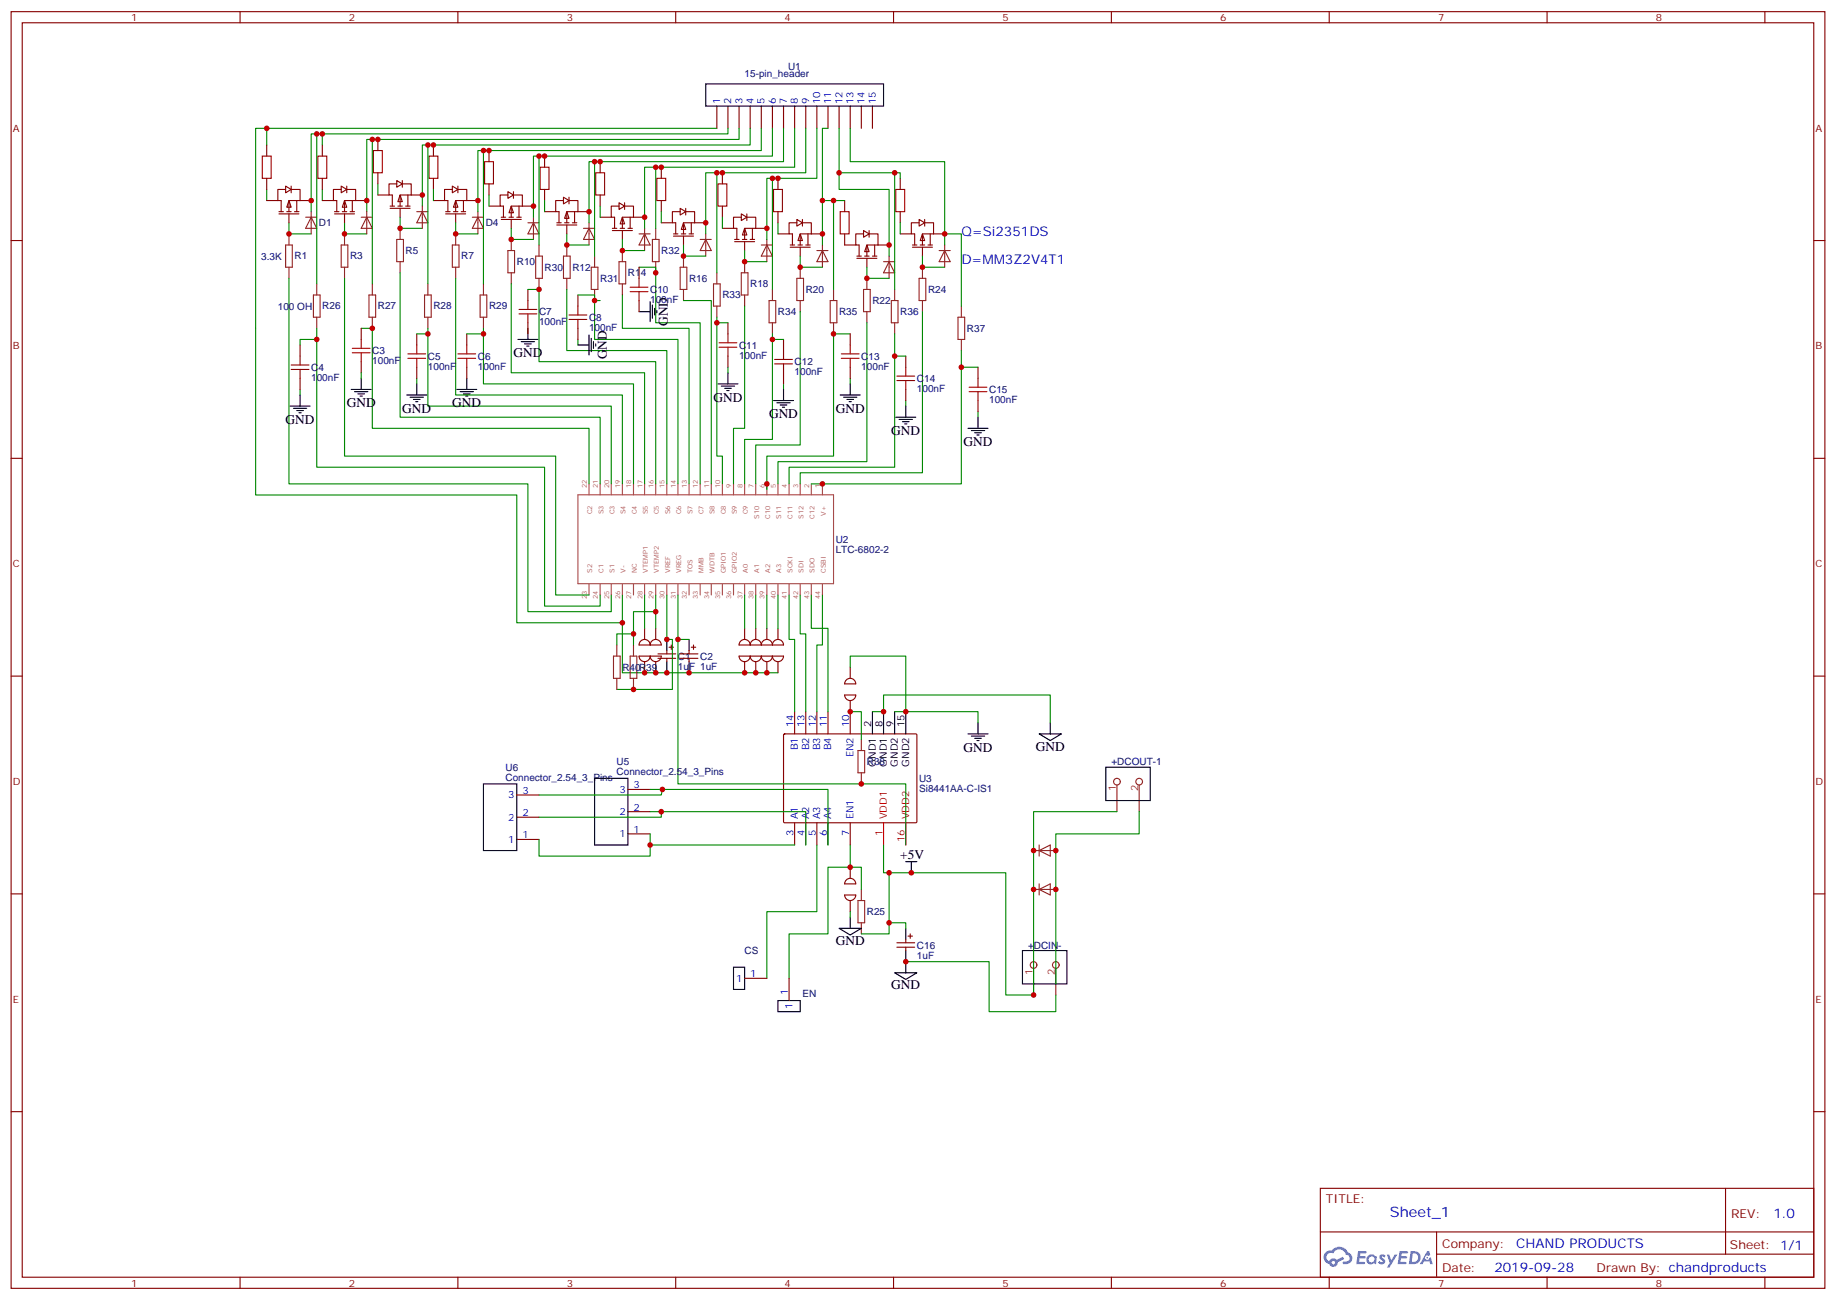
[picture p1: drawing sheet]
<svg xmlns="http://www.w3.org/2000/svg" width="583mm" height="413mm" viewBox="0 0 583 413" stroke-linecap="round" stroke-linejoin="round" font-family="sans-serif">
<g fill="none" stroke="#870000" stroke-width=".35">
<path d="M3.5 3.7h575.8v405.3h-575.8zM7.1 7.2h568.6v398.3h-568.6zM76.2 3.7v3.5M145.3 3.7v3.5M214.5 3.7v3.5M283.6 3.7v3.5M352.8 3.7v3.5M421.9 3.7v3.5M491.1 3.7v3.5M560.2 3.7v3.5M3.5 76.4h3.6M575.7 76.4h3.6"/>
<path d="M3.5 145.5h3.6M575.7 145.5h3.6M3.5 214.7h3.6M575.7 214.7h3.6M3.5 283.8h3.6M575.7 283.8h3.6M3.5 353h3.6M575.7 353h3.6M419.1 377.3h156.6v28.2h-156.6zM547.7 377.3v20.9M419.1 391.1h156.5M456 398.2h119.6"/>
<path d="M456 391.1v14.2M76.2 405.5v3.5M145.3 405.5v3.5M214.5 405.5v3.5M283.6 405.5v3.5M352.8 405.5v3.5M421.9 405.5v3.5M491.1 405.5v3.5M560.2 405.5v3.5"/>
</g>
<g fill="#5487ff">
<path d="M438.1 398.5a1.22 1.22 0 0 1 1.7 .2l-.4 .6a.47 .47 0 0 0-.3-.4 .47 .47 0 0 0-.5 .2l.1 .2a1.14 1.14 0 0 1 .8 1.8 1.14 1.14 0 0 1-1.9 0l-.2-.2 .5-.6 .7 .5a.29 .29 0 0 0 .3-.3 .29 .29 0 0 0-.2-.3 1.04 1.04 0 0 1-.6-1.7z"/>
<path d="M431.1 397.2h2.3l.4 .2-.2 .5-1.8 .1-.1 .8h1.5l.3 .4-.3 .4h-1.6l-.2 1.1h1.7l.2 .3-.2 .3-2.6 .1z"/>
<path d="M444.2 397.2l2.7 .2-.1 .5-1.8 .1-.2 .8h1.6l.3 .4-.4 .4h-1.6l-.1 1.1h1.7l.2 .3-.2 .3-2.7 .1z"/>
<path d="M453 397.2h.7l.3 1.3-.6 .3a.69 .69 0 0 0-1 .3 .69 .69 0 0 0 .4 .9 .69 .69 0 0 0 .9-.6l.5-.2 .6 2.2h-.8l-.3-.9h-1.7l-.5 .9h-.8z"/>
<path d="M440.2 398.3h.8l.6 1.8 1.1-1.8h.9l-2.6 4.2h-.8l.9-1.5z"/>
<path d="M447.8 397.2l-.6 4.2h1.3a2.11 2.11 0 0 0 2.5-2.1 2.11 2.11 0 0 0-2.5-2.1zM448.5 398a1.43 1.43 0 0 1 1.6 1.6 1.43 1.43 0 0 1-2 1.1z"/>
<path d="M434.1 398.8a1.54 1.54 0 0 0-.1 2.2 1.54 1.54 0 0 0 2.1 .1l.7 .3 .3-2.3-.6-.3a1.49 1.49 0 0 0-2.4 0zM434.3 399.8a.95 .95 0 0 1 1.9 0 .95 .95 0 0 1-1.9 0z"/>
<path d="M420.8 397.6a2.18 2.18 0 0 0 1.1 3.7 1.44 1.44 0 0 0 1.6 .9 1.44 1.44 0 0 0 1.2-1.4l2-1.1-.5-.7-1.9 1a1.47 1.47 0 0 0-2.4 .4 1.39 1.39 0 0 1-.7-1.9 1.39 1.39 0 0 1 2-.5 2.12 2.12 0 0 1 2.2-1.3 2.12 2.12 0 0 1 1.9 1.7 1.14 1.14 0 0 1 1 1.4 1.14 1.14 0 0 1-1.6 .7 .43 .43 0 0 0-.5 .4 .43 .43 0 0 0 .4 .5 1.98 1.98 0 0 0 2.5-1.2 1.98 1.98 0 0 0-1.2-2.6 3.1 3.1 0 0 0-5.3-.6l-.9 .1zM422.7 400.9a.55 .55 0 0 1 1.1 0 .55 .55 0 0 1-1.1 0z"/>
<circle cx="453" cy="399.3" r=".26"/>
</g>
<g fill="none" stroke="#a64a4a" stroke-width=".35">
<path d="M183.4 157.1h81.2v28.2h-81.2zM187 153.6v3.5M190.5 153.6v3.5M194 153.6v3.5M197.6 153.6v3.5M201.1 153.6v3.5M204.6 153.6v3.5M208.1 153.6v3.5M211.7 153.6v3.5M215.2 153.6v3.5M218.7 153.6v3.5M222.2 153.6v3.5"/>
<path d="M225.8 153.6v3.5M229.3 153.6v3.5M232.8 153.6v3.5M236.4 153.6v3.5M239.9 153.6v3.5M243.4 153.6v3.5M246.9 153.6v3.5M250.5 153.6v3.5M254 153.6v3.5M257.5 153.6v3.5M261.1 153.6v3.5M187 185.4v3.5"/>
<path d="M190.5 185.4v3.5M194 185.4v3.5M197.6 185.4v3.5M201.1 185.4v3.5M204.6 185.4v3.5M208.1 185.4v3.5M211.7 185.4v3.5M215.2 185.4v3.5M218.7 185.4v3.5M222.2 185.4v3.5M225.8 185.4v3.5M229.3 185.4v3.5"/>
<path d="M232.8 185.4v3.5M236.4 185.4v3.5M239.9 185.4v3.5M243.4 185.4v3.5M246.9 185.4v3.5M250.5 185.4v3.5M254 185.4v3.5M257.5 185.4v3.5M261.1 185.4v3.5"/>
</g>
<g fill="none" stroke="#870000" stroke-width=".35">
<path d="M227.5 33.7v7M231.1 33.7v7M234.6 33.7v7M238.1 33.7v7M241.7 33.7v7M245.2 33.7v7M248.7 33.7v7M252.2 33.7v7M255.8 33.7v7M259.3 33.7v7M262.8 33.7v7M266.3 33.7v7"/>
<path d="M269.9 33.7v7M273.4 33.7v7M276.9 33.7v7M84.7 46v3.6M84.7 56.6v3.5M208.8 207.6h5.7M208.8 209h5.7M211.7 206.6v1M211.7 209v1.1M212.4 205.5h1.4M213.1 204.8v1.4M215.9 207.6h5.6"/>
<path d="M215.9 209h5.6M218.7 206.6v1M218.7 209v1.1M219.4 205.5h1.4M220.1 204.8v1.4M248.8 233.2l.3-.2 41.8 .1 .1 .3v27.7l-.3 .1h-41.8l-.2-.3zM252.2 226v7M255.8 226v7M259.3 226v7M262.8 226v7M269.9 226v7M252.2 261.2v7.1"/>
<path d="M255.8 261.2v7.1M259.3 261.2v7.1M262.8 261.2v7.1M269.9 261.2v7.1"/>
</g>
<path d="M280.5 261.2v7.1M287.5 261.2v7.1" fill="none" stroke="#f00" stroke-width=".35"/>
<path d="M224 26.6h56.5v7.1h-56.5zM211.7 203v3.6M211.7 210.1v3.5M218.7 203v3.6M218.7 210.1v3.5M276.9 226v7M280.5 226v7M284 226v7M287.5 226v7" fill="none" stroke="#000" stroke-width=".35"/>
<path d="M231.1 40.7v1.8h-132.3v24.7M84.7 60.1v3.6M91.7 70.7v3.6h7.1" fill="none" stroke="#008700" stroke-width=".35"/>
<path d="M90.7 77.8h2.1v7h-2.1zM91.7 74.3v3.5M97 69h3.5M98.8 69l1.7 3.5h-3.5zM98.8 67.2v7.1M91.7 84.8v3.6" fill="none" stroke="#8c2424" stroke-width=".35"/>
<path d="M83.3 49.6h2.8v7h-2.8z" fill="none" stroke="#a10000" stroke-width=".35"/>
<path d="M91.7 63.7l.7 2.1h-1.4z" fill="#fff" stroke="#870000" stroke-width=".35"/>
<g fill="none" stroke="#870000" stroke-width=".35">
<path d="M90.7 59.1l1.7 1-1.7 1.1zM92.4 59.1v2.1M102.3 46v3.6M102.3 56.6v3.5M84.7 63.7h3.5M88.5 67.9h6.4M88.5 67.2h1.5M90.7 60.1h-2.5v3.6h1.1v3.5M91 67.2h1.4M91.7 67.9v2.8M92.4 60.1h2.8v3.6M93.5 67.2h1.4"/>
<path d="M94.2 63.7v3.5M95.2 63.7h-3.5v3.5M95.2 63.7h3.6"/>
</g>
<path d="M227.5 40.7h-142.8v5.3M234.6 40.7v3.6h-118.2v22.9M102.3 60.1v3.6M109.4 70.7v3.6h7" fill="none" stroke="#008700" stroke-width=".35"/>
<path d="M108.3 77.8h2.1v7h-2.1zM109.4 74.3v3.5M114.7 69h3.5M116.4 69l1.8 3.5h-3.5zM116.4 67.2v7.1M109.4 84.8v3.6" fill="none" stroke="#8c2424" stroke-width=".35"/>
<path d="M100.9 49.6h2.8v7h-2.8z" fill="none" stroke="#a10000" stroke-width=".35"/>
<path d="M109.4 63.7l.7 2.1h-1.4z" fill="#fff" stroke="#870000" stroke-width=".35"/>
<g fill="none" stroke="#870000" stroke-width=".35">
<path d="M108.3 59.1l1.8 1-1.8 1.1zM110.1 59.1v2.1M119.9 44.3v3.5M119.9 54.9v3.5M102.3 63.7h3.5M106.2 67.9h6.3M106.2 67.2h1.4M108.3 60.1h-2.5v3.6h1.1v3.5M108.7 67.2h1.4M109.4 67.9v2.8M110.1 60.1h2.8v3.6M111.1 67.2h1.4"/>
<path d="M111.8 63.7v3.5M112.9 63.7h-3.5v3.5M112.9 63.7h3.5"/>
</g>
<path d="M102.3 42.5v3.5M119.9 58.4v3.5M238.1 40.7v5.3h-104v19.4M127 69v3.5h7.1" fill="none" stroke="#008700" stroke-width=".35"/>
<path d="M125.9 76h2.2v7.1h-2.2zM127 72.5v3.5M132.3 67.2h3.5M134.1 67.2l1.7 3.5h-3.5zM134.1 65.4v7.1M127 83.1v3.5" fill="none" stroke="#8c2424" stroke-width=".35"/>
<path d="M118.5 47.8h2.9v7.1h-2.9z" fill="none" stroke="#a10000" stroke-width=".35"/>
<path d="M127 61.9l.7 2.1h-1.4z" fill="#fff" stroke="#870000" stroke-width=".35"/>
<g fill="none" stroke="#870000" stroke-width=".35">
<path d="M125.9 57.3l1.8 1.1-1.8 1zM125.9 58.4h-2.4v3.5h1v3.5M127.7 58.4h2.8v3.5M127.7 57.3v2.1M119.9 61.9h3.6M123.8 66.1h6.4M123.8 65.4h1.4M126.3 65.4h1.4M127 66.1v2.9M128.8 65.4h1.4M129.5 61.9v3.5M130.5 61.9h-3.5v3.5"/>
<path d="M130.5 61.9h3.6"/>
</g>
<path d="M144.6 63.7l.7 2.1h-1.4z" fill="#fff" stroke="#870000" stroke-width=".35"/>
<g fill="none" stroke="#870000" stroke-width=".35">
<path d="M137.6 46v3.6M137.6 56.6v3.5M143.6 59.1l1.7 1-1.7 1.1zM145.3 59.1v2.1M137.6 63.7h3.5M141.5 67.9h6.3M141.5 67.2h1.4M143.6 60.1h-2.5v3.6h1.1v3.5M143.9 67.2h1.4M144.6 67.9v2.8M145.3 60.1h2.9v3.6M146.4 67.2h1.4"/>
<path d="M147.1 63.7v3.5M148.2 63.7h-3.6v3.5M148.2 63.7h3.5"/>
</g>
<path d="M136.2 49.6h2.8v7h-2.8z" fill="none" stroke="#a10000" stroke-width=".35"/>
<path d="M143.6 77.8h2.1v7h-2.1zM144.6 74.3v3.5M149.9 69h3.6M151.7 69l1.8 3.5h-3.6zM151.7 67.2v7.1M144.6 84.8v3.6" fill="none" stroke="#8c2424" stroke-width=".35"/>
<path d="M241.7 40.7v7.1h-90v19.4M137.6 60.1v3.6M144.6 70.7v3.6h7.1" fill="none" stroke="#008700" stroke-width=".35"/>
<path d="M162.3 65.4l.7 2.2h-1.4z" fill="#fff" stroke="#870000" stroke-width=".35"/>
<g fill="none" stroke="#870000" stroke-width=".35">
<path d="M155.2 47.8v3.5M155.2 58.4v3.5M155.2 65.4h3.5M159.1 69.7h6.4M159.1 69h1.4M161.2 60.9l1.8 1-1.8 1.1zM161.2 61.9h-2.5v3.5h1.1v3.6M161.6 69h1.4M162.3 69.7v2.8M163 61.9h2.8v3.5M163 60.9v2.1M164 69h1.5"/>
<path d="M164.7 65.4v3.6M165.8 65.4h-3.5v3.6M165.8 65.4h3.5"/>
</g>
<path d="M153.8 51.3h2.8v7.1h-2.8z" fill="none" stroke="#a10000" stroke-width=".35"/>
<path d="M161.2 79.6h2.1v7h-2.1zM162.3 76v3.6M167.6 70.7h3.5M169.3 70.7l1.8 3.6h-3.5zM169.3 69v7M162.3 86.6v3.5" fill="none" stroke="#8c2424" stroke-width=".35"/>
<path d="M245.2 40.7v8.9h-75.9v19.4M155.2 61.9v3.5M162.3 72.5v3.5h7" fill="none" stroke="#008700" stroke-width=".35"/>
<path d="M179.9 67.2l.7 2.1h-1.4z" fill="#fff" stroke="#870000" stroke-width=".35"/>
<g fill="none" stroke="#870000" stroke-width=".35">
<path d="M172.9 49.6v3.5M172.9 67.2h3.5M172.9 60.1v3.6M176.7 71.4h6.4M176.7 70.7h1.5M178.9 62.6l1.7 1.1-1.7 1zM178.9 63.7h-2.5v3.5h1v3.5M179.2 70.7h1.4M179.9 71.4v2.9M180.6 63.7h2.8v3.5M180.6 62.6v2.1M181.7 70.7h1.4"/>
<path d="M182.4 67.2v3.5M183.4 67.2h-3.5v3.5M183.4 67.2h3.6"/>
</g>
<path d="M171.4 53.1h2.9v7h-2.9z" fill="none" stroke="#a10000" stroke-width=".35"/>
<path d="M179.9 77.8v3.5M185.2 72.5h3.5M187 72.5l1.7 3.5h-3.5zM187 70.7v7.1M178.9 81.3h2.1v7.1h-2.1zM179.9 88.4v3.5" fill="none" stroke="#8c2424" stroke-width=".35"/>
<path d="M248.7 40.7v10.6h-61.7v19.4M172.9 63.7v3.5M179.9 74.3v3.5h7.1" fill="none" stroke="#008700" stroke-width=".35"/>
<path d="M197.6 69l.7 2.1h-1.5z" fill="#fff" stroke="#870000" stroke-width=".35"/>
<g fill="none" stroke="#870000" stroke-width=".35">
<path d="M190.5 51.3v3.6M190.5 69h3.5M190.5 61.9v3.5M194.4 73.2h6.3M194.4 72.5h1.4M196.5 64.4l1.8 1-1.8 1.1zM196.5 65.4h-2.5v3.6h1.1v3.5M196.8 72.5h1.5M197.6 73.2v2.8M198.3 65.4h2.8v3.6M198.3 64.4v2.1M199.3 72.5h1.4"/>
<path d="M200 69v3.5M201.1 69h-3.5v3.5M201.1 69h3.5"/>
</g>
<path d="M189.1 54.9h2.8v7h-2.8z" fill="none" stroke="#a10000" stroke-width=".35"/>
<path d="M197.6 79.6v3.5M202.8 74.3h3.6M204.6 74.3l1.8 3.5h-3.6zM204.6 72.5v7.1M196.5 83.1h2.1v7h-2.1zM197.6 90.1v3.6" fill="none" stroke="#8c2424" stroke-width=".35"/>
<path d="M252.2 40.7v12.4h-47.6v19.4M190.5 65.4v3.6M197.6 76v3.6h7" fill="none" stroke="#008700" stroke-width=".35"/>
<path d="M217 70.7l.7 2.1h-1.4z" fill="#fff" stroke="#870000" stroke-width=".35"/>
<g fill="none" stroke="#870000" stroke-width=".35">
<path d="M209.9 53.1v3.5M209.9 70.7h3.5M209.9 63.7v3.5M213.8 75h6.3M213.8 74.3h1.4M215.9 66.1l1.8 1.1-1.8 1.1zM215.9 67.2h-2.5v3.5h1.1v3.6M216.3 74.3h1.4M217 75v2.8M217.7 67.2h2.8v3.5M217.7 66.1v2.2M218.7 74.3h1.4"/>
<path d="M219.4 70.7v3.6M220.5 70.7h-3.5v3.6M220.5 70.7h3.5"/>
</g>
<path d="M208.5 56.6h2.8v7.1h-2.8z" fill="none" stroke="#a10000" stroke-width=".35"/>
<path d="M222.2 76h3.6M224 76l1.8 3.6h-3.6zM224 74.3v7M215.9 84.8h2.1v7.1h-2.1zM217 81.3v3.5M217 91.9v3.5" fill="none" stroke="#8c2424" stroke-width=".35"/>
<path d="M255.8 40.7v14.2h-31.8v19.4M209.9 67.2v3.5M217 77.8v3.5h7" fill="none" stroke="#008700" stroke-width=".35"/>
<path d="M236.4 72.5l.7 2.1h-1.4z" fill="#fff" stroke="#870000" stroke-width=".35"/>
<g fill="none" stroke="#870000" stroke-width=".35">
<path d="M229.3 54.9v3.5M229.3 72.5h3.5M229.3 65.4v3.6M233.2 76.7h6.3M233.2 76h1.4M235.3 67.9l1.8 1.1-1.8 1zM235.3 69h-2.5v3.5h1.1v3.5M235.7 76h1.4M236.4 76.7v2.9M237.1 69h2.8v3.5M237.1 67.9v2.1M238.1 76h1.4"/>
<path d="M238.8 72.5v3.5M239.9 72.5h-3.5v3.5M239.9 72.5h3.5"/>
</g>
<path d="M227.9 58.4h2.8v7h-2.8z" fill="none" stroke="#a10000" stroke-width=".35"/>
<path d="M241.7 77.8h3.5M243.4 77.8l1.8 3.5h-3.5zM243.4 76v7.1M235.3 86.6h2.1v7.1h-2.1zM236.4 83.1v3.5M236.4 93.7v3.5" fill="none" stroke="#8c2424" stroke-width=".35"/>
<path d="M259.3 40.7v15.9h-15.9v19.4M229.3 69v3.5M236.4 79.6v3.5h7" fill="none" stroke="#008700" stroke-width=".35"/>
<path d="M254 74.3l.7 2.1h-1.4z" fill="#fff" stroke="#870000" stroke-width=".35"/>
<g fill="none" stroke="#870000" stroke-width=".35">
<path d="M246.9 56.6v3.5M246.9 74.3h3.6M246.9 67.2v3.5M250.8 78.5h6.4M250.8 77.8h1.4M252.9 69.7l1.8 1-1.8 1.1zM252.9 70.7h-2.4v3.6h1v3.5M253.3 77.8h1.4M254 78.5v2.8M254.7 70.7h2.8v3.6M254.7 69.7v2.1M255.8 77.8h1.4"/>
<path d="M256.5 74.3v3.5M257.5 74.3h-3.5v3.5M257.5 74.3h3.6"/>
</g>
<path d="M245.5 60.1h2.9v7.1h-2.9z" fill="none" stroke="#a10000" stroke-width=".35"/>
<path d="M259.3 79.6h3.5M261.1 79.6l1.7 3.5h-3.5zM261.1 77.8v7M252.9 88.4h2.2v7h-2.2zM254 84.8v3.6M254 95.4v3.6" fill="none" stroke="#8c2424" stroke-width=".35"/>
<path d="M262.8 40.7h-1.7v37.1M246.9 70.7v3.6M254 81.3v3.5h7.1" fill="none" stroke="#008700" stroke-width=".35"/>
<path d="M275.2 77.8l.7 2.1h-1.4z" fill="#fff" stroke="#870000" stroke-width=".35"/>
<g fill="none" stroke="#870000" stroke-width=".35">
<path d="M268.1 74.3v3.5h3.5M268.1 63.7v3.5M274.1 73.2l1.8 1.1-1.8 1zM274.1 74.3h-2.5v3.5h1.1v3.5M275.9 74.3h2.8v3.5M275.9 73.2v2.1M277.6 77.8v3.5M278.7 77.8h-3.5v3.5M278.7 77.8h3.5M272 82h6.3M272 81.3h1.4M274.5 81.3h1.4"/>
<path d="M275.2 82v2.8M276.9 81.3h1.4"/>
</g>
<path d="M266.7 67.2h2.8v7.1h-2.8z" fill="none" stroke="#a10000" stroke-width=".35"/>
<path d="M274.1 91.9h2.1v7.1h-2.1zM275.2 88.4v3.5M275.2 99v3.5M280.5 83.1h3.5M282.2 83.1l1.8 3.5h-3.5zM282.2 81.3v7.1" fill="none" stroke="#8c2424" stroke-width=".35"/>
<path d="M266.3 40.7v19.4h15.9v21.2M275.2 84.8v3.6h7" fill="none" stroke="#008700" stroke-width=".35"/>
<path d="M292.8 74.3l.7 2.1h-1.4z" fill="#fff" stroke="#870000" stroke-width=".35"/>
<g fill="none" stroke="#870000" stroke-width=".35">
<path d="M285.8 56.6v3.5M285.8 74.3h3.5M285.8 67.2v3.5M289.6 78.5h6.4M289.6 77.8h1.4M291.7 69.7l1.8 1-1.8 1.1zM291.7 70.7h-2.4v3.6h1v3.5M292.1 77.8h1.4M292.8 78.5v2.8M293.5 70.7h2.8v3.6M293.5 69.7v2.1M294.6 77.8h1.4"/>
<path d="M295.3 74.3v3.5M296.3 74.3h-3.5v3.5M296.3 74.3h3.6M167.6 91.9v3.5M183.4 93.7v3.5M202.8 84.8v3.6M202.8 95.4v3.6M95.2 109.5v3.6M114.7 104.2v3.6M114.7 114.8v3.6M132.3 106v3.5M132.3 116.6v3.5"/>
<path d="M148.2 106v3.5M148.2 116.6v3.5M167.6 102.5v3.5M183.4 104.2v3.6M231.1 102.5v3.5M231.1 113.1v3.5M248.7 107.8v3.5M248.7 118.4v3.5M269.9 106v3.5M269.9 116.6v3.5M287.5 113.1v3.5M310.4 116.6v3.5"/>
<path d="M95.2 120.1v3.5M287.5 123.6v3.6M310.4 127.2v3.5M204.6 199.5v3.5M208.1 199.5v3.5M236.4 199.5v3.5M239.9 199.5v3.5M243.4 199.5v3.5M246.9 199.5v3.5M202.8 208.3h7.1a1.76 1.76 0 0 1-1.8 1.8 1.76 1.76 0 0 1-1.7-1.8 1.76 1.76 0 0 1-1.8 1.8 1.76 1.76 0 0 1-1.8-1.8zM203.4 203.5a1.76 1.76 0 0 1 1.9-.3 1.76 1.76 0 0 1 1.1 1.6 1.76 1.76 0 0 1 1.7-1.8 1.76 1.76 0 0 1 1.8 1.8h-7.1zM204.6 210.1v3.5"/>
<path d="M208.1 210.1v3.5M234.6 208.3h14.1a1.76 1.76 0 0 1-1.8 1.8 1.76 1.76 0 0 1-1.7-1.8 1.76 1.76 0 0 1-1.8 1.8 1.76 1.76 0 0 1-1.7-1.8 1.76 1.76 0 0 1-1.8 1.8 1.76 1.76 0 0 1-1.8-1.8 1.76 1.76 0 0 1-1.7 1.8 1.76 1.76 0 0 1-1.8-1.8zM235.1 203.5a1.76 1.76 0 0 1 1.9-.3 1.76 1.76 0 0 1 1.1 1.6 1.76 1.76 0 0 1 1.8-1.8 1.76 1.76 0 0 1 1.8 1.8 1.76 1.76 0 0 1 1.7-1.8 1.76 1.76 0 0 1 1.8 1.8 1.76 1.76 0 0 1 1.7-1.8 1.76 1.76 0 0 1 1.8 1.8h-14.1zM236.4 210.1v3.5M239.9 210.1v3.5M243.4 210.1v3.5M246.9 210.1v3.5M268.6 215.9a1.76 1.76 0 0 1 2-.4 1.76 1.76 0 0 1 1 1.6h-3.5zM269.9 211.8v3.6M268.1 220.7h3.5a1.76 1.76 0 0 1-1.7 1.7 1.76 1.76 0 0 1-1.8-1.7zM269.9 222.4v3.6M164 259.5h7.1"/>
<path d="M164 252.4h7.1M199.3 257.7h7.1M199.3 250.6h7.1M164 266.5h7.1M199.3 264.8h7.1M268.6 279.4a1.76 1.76 0 0 1 2-.4 1.76 1.76 0 0 1 1 1.6h-3.5zM269.9 275.3v3.6M268.1 284.2h3.5a1.76 1.76 0 0 1-1.7 1.7 1.76 1.76 0 0 1-1.8-1.7zM269.9 285.9v3.6M284.7 299.3h5.6M287.5 298.3v1M288.2 297.2h1.4"/>
<path d="M288.9 296.5v1.4M236.4 310.6h7M250.5 310.6v7.1M284.7 300.7h5.6M287.5 300.7v1.1"/>
</g>
<g fill="none" stroke="#a10000" stroke-width=".35">
<path d="M284.3 60.1h2.9v7.1h-2.9zM164.7 99.7h5.7M164.7 98.2h5.7M167.6 95.4v2.8M167.6 99.7v2.8M183.4 97.2v2.8M200 92.6h5.7M200 91.2h5.7M202.8 88.4v2.8M202.8 92.6v2.8M92.4 117.3h5.7M92.4 115.9h5.7"/>
<path d="M95.2 113.1v2.8M95.2 117.3v2.8M111.8 112h5.7M111.8 110.6h5.7M114.7 107.8v2.8M114.7 112v2.8M129.5 113.8h5.6M129.5 112.4h5.6M132.3 109.5v2.9M132.3 113.8v2.8M145.3 113.8h5.7M145.3 112.4h5.7"/>
<path d="M148.2 109.5v2.9M148.2 113.8v2.8M180.6 101.4h5.7M180.6 100h5.7M183.4 101.4v2.8M228.2 110.2h5.7M228.2 108.8h5.7M231.1 106v2.8M231.1 110.2v2.9M245.9 115.5h5.6M245.9 114.1h5.6M248.7 111.3v2.8"/>
<path d="M248.7 115.5v2.9M267.1 113.8h5.6M267.1 112.4h5.6M269.9 109.5v2.9M269.9 113.8v2.8M284.7 119.4h5.6M287.5 116.6v2.8M284.7 120.8h5.6M287.5 120.8v2.8M307.6 124.4h5.7M307.6 122.9h5.7M310.4 120.1v2.8"/>
<path d="M310.4 124.4v2.8"/>
</g>
<g fill="none" stroke="#8c2424" stroke-width=".35">
<path d="M171.1 77.8v3.5M207.1 76h2.1v7.1h-2.1zM208.1 72.5v3.5M298.1 79.6h3.5M299.9 79.6l1.7 3.5h-3.5zM299.9 77.8v7M99.5 93.7h2.1v7h-2.1zM100.5 90.1v3.6M117.1 93.7h2.1v7h-2.1zM118.2 90.1v3.6M134.8 93.7h2.1v7h-2.1zM135.8 90.1v3.6"/>
<path d="M152.4 93.7h2.1v7h-2.1zM153.5 90.1v3.6M170 81.3h2.2v7.1h-2.2zM171.1 88.4v3.5M187.7 84.8h2.1v7.1h-2.1zM188.7 81.3v3.5M188.7 91.9v3.5M208.1 83.1v3.5M226.5 90.1h2.1v7.1h-2.1zM227.5 86.6v3.5M227.5 97.2v3.5M244.1 95.4h2.1v7.1h-2.1z"/>
<path d="M245.2 91.9v3.5M263.5 95.4h2.1v7.1h-2.1zM264.6 91.9v3.5M282.9 95.4h2.1v7.1h-2.1zM284 91.9v3.5M291.7 88.4h2.2v7h-2.2zM292.8 84.8v3.6M292.8 95.4v3.6M305.2 97.2v3.5M100.5 100.7v3.5M118.2 100.7v3.5M135.8 100.7v3.5"/>
<path d="M153.5 100.7v3.5M245.2 102.5v3.5M264.6 102.5v3.5M284 102.5v3.5M304.1 100.7h2.1v7.1h-2.1zM305.2 107.8v3.5M194.7 208.3h2.1v7.1h-2.1zM195.8 204.8v3.5M195.8 215.4v3.5M200 208.3h2.1v7.1h-2.1zM201.1 204.8v3.5M201.1 215.4v3.5"/>
<path d="M272.3 238.3h2.2v7.1h-2.2zM273.4 234.8v3.5M273.4 245.4v3.5M354.5 249.2v8.5M361.6 249.2v8.5M328.1 270.1h7M329.8 268.3v3.5M329.8 270.1l3.6-1.8v3.5zM272.3 285.9h2.2v7.1h-2.2zM273.4 282.4v3.5M273.4 293v3.5M328.1 282.4h7"/>
<path d="M329.8 282.4l3.6-1.8v3.6zM329.8 280.6v3.6M328.1 307.4v8.5M335.1 307.4v8.5"/>
<circle cx="354.5" cy="248.2" r="1.06"/>
<circle cx="361.6" cy="248.2" r="1.06"/>
<circle cx="328.1" cy="306.4" r="1.06"/>
<circle cx="335.1" cy="306.4" r="1.06"/>
</g>
<g fill="none" stroke="#008700" stroke-width=".35">
<path d="M84.7 40.7h-3.6v116.5h82.9v40.5h33.6v-8.8M100.5 42.5v47.6M118.2 44.3v45.8M135.8 46v44.1M153.5 47.8v42.3M171.1 49.6v28.2M188.7 51.3v30M208.1 53.1v19.4M227.5 54.9v31.7M245.2 56.6v35.3M266.3 54.9h19.5v1.7M269.9 40.7v10.6h30v26.5"/>
<path d="M284 54.9v37M261.1 63.7h7M264.6 63.7v28.2M285.8 70.7v3.6M299.9 74.3h5.3v22.9M91.7 88.4v65.2h75.9v40.6h26.4v-5.3M109.4 88.4v56.4h67v44.1h10.6M127 86.6v45.9h63.5v21.1M144.6 88.4v37h53v28.2M162.3 90.1v28.3h42.3v35.2M167.6 91.9h3.5v22.9h37v38.8M179.9 91.9v19.4h31.8v42.3"/>
<path d="M183.4 93.7h5.3v1.7h1.8M188.7 95.4v12.4h26.5v45.8M197.6 93.7v10.5h21.1v49.4M202.8 84.8h5.3v17.7h14.1v51.1M217 95.4h8.8v58.2M236.4 97.2v38.8h-3.6v17.6M254 99v42.3h-14.1v12.3M292.8 99v51.1h-38.8v3.5M292.8 81.3v3.5h7.1M100.5 104.2v44.1h72.4v44.1h17.6v-3.5M100.5 107.8h-5.3v1.7M114.7 104.2h3.5v31.8h68.8v17.6"/>
<path d="M114.7 118.4v1.7M132.3 106h3.5M135.8 104.2v24.7h58.2v24.7M148.2 106h5.3M153.5 104.2v17.7h47.6v31.7M183.4 107.8v1.7M227.5 100.7v44.1h1.8v8.8M227.5 102.5h3.6M231.1 116.6v1.8M245.2 106v33.5h-8.8v14.1M245.2 107.8h3.5M269.9 106h-5.3v38.8h-21.2v10.6"/>
<path d="M275.2 102.5v44.1h-28.3v7M284 106v42.3h-33.5v5.3M284 113.1h3.5M305.2 111.3v42.3h-47.7M305.2 116.6h5.2M95.2 123.6v1.8M132.3 120.1v1.8M248.7 121.9v1.7M269.9 120.1v1.8M287.5 127.2v1.7M310.4 130.7v1.8M197.6 197.7v15.9h49.3"/>
<path d="M204.6 188.9v10.6M208.1 194.2h-7v10.6M208.1 188.9v10.6M211.7 188.9v14.1h1.7v15.9h-17.6M215.2 188.9v14.1h3.5M236.4 188.9v10.6M239.9 188.9v10.6M243.4 188.9v10.6M246.9 188.9v10.6M250.5 188.9v14.1h1.7v23M254 188.9v12.4h1.8v24.7M257.5 188.9v10.6h5.3v26.5"/>
<path d="M261.1 188.9v15.9h-1.8v21.2M201.1 201.3h-5.3v3.5M215.2 203v45.9h72.3v19.4M269.9 211.8v-3.5h17.6v17.7M269.9 226h3.5v8.8M276.9 226h3.6v-5.3h52.9v8.8M284 226h26.4v3.5M206.4 250.6h56.4v17.7M206.4 257.7h49.4v10.6M209.9 257.7v1.8h-38.8M210.3 250.6l-.4 1.8h-38.8M354.5 257.7h-26.4v58.2h-8.8v-38.8h-38.8v-8.8"/>
<path d="M361.6 257.7v7.1h-26.5v47.6M171.1 266.5v5.3h35.3v-3.5M206.4 264.8v3.5h45.8M259.3 268.3v21.2h-15.9v21.1M269.9 275.3h3.5v7.1M269.9 275.3h-7.1v21.2h-12.3v14.1M269.9 268.3v7M282.2 277.1v19.4h-8.8M269.9 289.5v1.7M282.2 293h5.3v1.7M287.5 305.3h26.5v15.9h21.1v-5.3"/>
</g>
<g fill="none" stroke="#000" stroke-width=".35">
<path d="M202.8 99h3.6M206.4 95.8v6.3M207.1 96.8v4.3M207.8 97.9v2.1M208.5 98.6v.7M164.4 107.8h6.3M165.5 108.5h4.2M166.5 109.2h2.1M167.2 109.9h.7M167.6 104.2v3.6M183.4 109.5h3.6M187 106.4v6.3"/>
<path d="M187.7 107.4v4.3M188.4 108.5v2.1M189.1 109.2v.7M231.1 118.4v3.5M92.1 128.9h6.3M93.1 129.6h4.3M94.2 130.4h2.1M94.9 131.1h.7M95.2 125.4v3.5M111.5 123.6h6.3M112.5 124.4h4.3M113.6 125.1h2.1"/>
<path d="M114.3 125.8h.7M114.7 120.1v3.5M129.1 125.4h6.4M130.2 126.1h4.2M131.2 126.8h2.1M131.9 127.5h.7M132.3 121.9v3.5M145 123.6h6.3M146 124.4h4.3M147.1 125.1h2.1M147.8 125.8h.7M148.2 120.1v3.5"/>
<path d="M227.9 121.9h6.3M229 122.6h4.2M230 123.3h2.1M230.7 124h.7M245.5 127.2h6.4M246.6 127.9h4.2M247.6 128.6h2.2M248.4 129.3h.7M248.7 123.6v3.6M266.7 125.4h6.3M267.8 126.1h4.2M268.8 126.8h2.1"/>
<path d="M269.5 127.5h.7M269.9 121.9v3.5M284.3 132.5h6.4M285.4 133.2h4.2M286.5 133.9h2.1M287.2 134.6h.7M287.5 128.9v3.6M307.3 136h6.3M308.3 136.7h4.3M309.4 137.4h2.1M310.1 138.1h.7M310.4 132.5v3.5"/>
<path d="M307.3 233h6.3M308.3 233.7h4.3M309.4 234.4h2.1M310.1 235.1h.7M310.4 229.5v3.5M329.8 233h7.1l-3.5 2.1zM333.4 229.5v3.5M153.5 248.9h10.5v21.2h-10.5zM188.7 247.1h10.6v21.2h-10.6zM351 243.6h14.1v10.6h-14.1zM287.5 273.6h3.5M289.3 273.6v3.5"/>
<path d="M266.3 294.7h7.1l-3.5 2.2zM269.9 291.2v3.5M287.5 294.7v3.6M232.8 307.1h3.6v7h-3.6zM246.9 317.7h7.1v3.5h-7.1zM284 308.9h7l-3.5 2.1zM287.5 301.8v7.1M324.6 301.8h14.1v10.6h-14.1z"/>
</g>
<g fill="#c00">
<circle cx="201.1" cy="201.3" r=".88"/>
<circle cx="208.1" cy="194.2" r=".88"/>
<circle cx="211.7" cy="203" r=".88"/>
<circle cx="328.1" cy="315.9" r=".88"/>
<circle cx="287.5" cy="305.3" r=".88"/>
<circle cx="289.3" cy="277.1" r=".88"/>
<circle cx="210.3" cy="250.6" r=".88"/>
<circle cx="209.9" cy="257.7" r=".88"/>
<circle cx="282.2" cy="293" r=".88"/>
<circle cx="269.9" cy="226" r=".88"/>
<circle cx="264.6" cy="106" r=".88"/>
<circle cx="245.2" cy="107.8" r=".88"/>
<circle cx="227.5" cy="102.5" r=".88"/>
<circle cx="188.7" cy="95.4" r=".88"/>
<circle cx="153.5" cy="106" r=".88"/>
<circle cx="135.8" cy="106" r=".88"/>
<circle cx="204.6" cy="213.6" r=".88"/>
<circle cx="197.6" cy="197.7" r=".88"/>
<circle cx="236.4" cy="213.6" r=".88"/>
<circle cx="239.9" cy="213.6" r=".88"/>
<circle cx="243.4" cy="213.6" r=".88"/>
<circle cx="261.1" cy="153.6" r=".88"/>
<circle cx="299.9" cy="74.3" r=".88"/>
<circle cx="292.8" cy="84.8" r=".88"/>
<circle cx="275.2" cy="88.4" r=".88"/>
<circle cx="246.9" cy="56.6" r=".88"/>
<circle cx="254" cy="84.8" r=".88"/>
<circle cx="243.4" cy="72.5" r=".88"/>
<circle cx="209.9" cy="53.1" r=".88"/>
<circle cx="217" cy="81.3" r=".88"/>
<circle cx="204.6" cy="69" r=".88"/>
<circle cx="172.9" cy="49.6" r=".88"/>
<circle cx="179.9" cy="77.8" r=".88"/>
<circle cx="169.3" cy="65.4" r=".88"/>
<circle cx="137.6" cy="46" r=".88"/>
<circle cx="144.6" cy="74.3" r=".88"/>
<circle cx="119.9" cy="44.3" r=".88"/>
<circle cx="134.1" cy="61.9" r=".88"/>
<circle cx="116.4" cy="63.7" r=".88"/>
<circle cx="98.8" cy="63.7" r=".88"/>
<circle cx="91.7" cy="74.3" r=".88"/>
<circle cx="109.4" cy="74.3" r=".88"/>
<circle cx="102.3" cy="42.5" r=".88"/>
<circle cx="127" cy="72.5" r=".88"/>
<circle cx="151.7" cy="63.7" r=".88"/>
<circle cx="162.3" cy="76" r=".88"/>
<circle cx="155.2" cy="47.8" r=".88"/>
<circle cx="187" cy="67.2" r=".88"/>
<circle cx="197.6" cy="79.6" r=".88"/>
<circle cx="190.5" cy="51.3" r=".88"/>
<circle cx="224" cy="70.7" r=".88"/>
<circle cx="236.4" cy="83.1" r=".88"/>
<circle cx="229.3" cy="54.9" r=".88"/>
<circle cx="261.1" cy="74.3" r=".88"/>
<circle cx="282.2" cy="77.8" r=".88"/>
<circle cx="266.3" cy="54.9" r=".88"/>
<circle cx="261.1" cy="63.7" r=".88"/>
<circle cx="284" cy="54.9" r=".88"/>
<circle cx="243.4" cy="153.6" r=".88"/>
<circle cx="264.6" cy="63.7" r=".88"/>
<circle cx="245.2" cy="56.6" r=".88"/>
<circle cx="227.5" cy="54.9" r=".88"/>
<circle cx="208.1" cy="53.1" r=".88"/>
<circle cx="188.7" cy="51.3" r=".88"/>
<circle cx="171.1" cy="49.6" r=".88"/>
<circle cx="153.5" cy="47.8" r=".88"/>
<circle cx="135.8" cy="46" r=".88"/>
<circle cx="118.2" cy="44.3" r=".88"/>
<circle cx="100.5" cy="42.5" r=".88"/>
<circle cx="84.7" cy="40.7" r=".88"/>
<circle cx="211.7" cy="213.6" r=".88"/>
<circle cx="218.7" cy="213.6" r=".88"/>
<circle cx="208.1" cy="213.6" r=".88"/>
<circle cx="118.2" cy="104.2" r=".88"/>
<circle cx="171.1" cy="91.9" r=".88"/>
<circle cx="208.1" cy="86.6" r=".88"/>
<circle cx="284" cy="113.1" r=".88"/>
<circle cx="305.2" cy="116.6" r=".88"/>
<circle cx="100.5" cy="107.8" r=".88"/>
<circle cx="287.5" cy="226" r=".88"/>
<circle cx="280.5" cy="226" r=".88"/>
<circle cx="215.2" cy="203" r=".88"/>
<circle cx="282.2" cy="277.1" r=".88"/>
<circle cx="273.4" cy="248.9" r=".88"/>
<circle cx="206.4" cy="268.3" r=".88"/>
<circle cx="269.9" cy="275.3" r=".88"/>
<circle cx="335.1" cy="282.4" r=".88"/>
<circle cx="328.1" cy="282.4" r=".88"/>
<circle cx="335.1" cy="270.1" r=".88"/>
<circle cx="328.1" cy="270.1" r=".88"/>
<circle cx="201.1" cy="218.9" r=".88"/>
</g>
<text font-size="4.6" fill="#00f" x="441.2" y="386.3">Sheet_1</text>
<g font-size="4.2" fill="#00f">
<text x="305.2" y="74.9">Q=Si2351DS</text>
<text x="305.2" y="83.8">D=MM3Z2V4T1</text>
<text x="562.9" y="386.6">1.0</text>
<text x="481.3" y="396.1">CHAND PRODUCTS</text>
<text x="474.4" y="403.9">2019-09-28</text>
</g>
<g font-size="4.2">
<text x="212" y="103.5" transform="rotate(-90 212 103.5)">GND</text>
<text x="163" y="113.4">GND</text>
<text x="192.6" y="114.1" transform="rotate(-90 192.6 114.1)">GND</text>
<text x="110.1" y="129.3">GND</text>
<text x="127.7" y="131.1">GND</text>
<text x="143.6" y="129.3">GND</text>
<text x="226.5" y="127.5">GND</text>
<text x="265.3" y="131.1">GND</text>
<text x="90.7" y="134.6">GND</text>
<text x="244.1" y="132.8">GND</text>
<text x="282.9" y="138.1">GND</text>
<text x="305.9" y="141.6">GND</text>
<text x="305.9" y="238.7">GND</text>
<text x="328.8" y="238.3">GND</text>
<text x="285.8" y="272.9">+5V</text>
<text x="265.3" y="300">GND</text>
<text x="282.9" y="314.1">GND</text>
</g>
<g font-size="3.9" fill="#800">
<text x="420.9" y="381.9">TITLE:</text>
<text x="549.5" y="386.6">REV:</text>
<text x="457.8" y="396.1">Company:</text>
<text x="549.1" y="396.7">Sheet: 1/1</text>
<text x="457.8" y="403.8">Date:</text>
<text x="506.8" y="403.8">Drawn By: chandproducts</text>
</g>
<g font-size="3.2" fill="#800">
<text x="41.6" y="6.7">1</text>
<text x="110.8" y="6.7">2</text>
<text x="179.9" y="6.7">3</text>
<text x="249.1" y="6.7">4</text>
<text x="318.2" y="6.7">5</text>
<text x="387.3" y="6.7">6</text>
<text x="456.5" y="6.7">7</text>
<text x="525.6" y="6.7">8</text>
<text x="4.1" y="41.8">A</text>
<text x="576.3" y="41.8">A</text>
<text x="4.1" y="110.9">B</text>
<text x="576.3" y="110.9">B</text>
<text x="4.1" y="180.1">C</text>
<text x="576.3" y="180.1">C</text>
<text x="4.1" y="249.2">D</text>
<text x="576.3" y="249.2">D</text>
<text x="4.1" y="318.4">E</text>
<text x="576.3" y="318.4">E</text>
<text x="41.6" y="408.5">1</text>
<text x="110.8" y="408.5">2</text>
<text x="179.9" y="408.5">3</text>
<text x="249.1" y="408.5">4</text>
<text x="318.2" y="408.5">5</text>
<text x="387.3" y="408.5">6</text>
<text x="456.5" y="408.5">7</text>
<text x="525.6" y="408.5">8</text>
</g>
<g font-size="3.2" fill="#000080">
<text x="250.1" y="22.3">U1</text>
<text x="236.4" y="24.4">15-pin_header</text>
<text x="101.2" y="71.9">D1</text>
<text x="154.2" y="71.9">D4</text>
<text x="82.9" y="82.5">3.3K</text>
<text x="93.5" y="82.4">R1</text>
<text x="111.1" y="82.4">R3</text>
<text x="128.8" y="80.6">R5</text>
<text x="146.4" y="82.4">R7</text>
<text x="209.9" y="80.6">R32</text>
<text x="164" y="84.2">R10</text>
<text x="172.9" y="85.9">R30</text>
<text x="181.7" y="85.9">R12</text>
<text x="190.5" y="89.4">R31</text>
<text x="199.3" y="87.7">R14</text>
<text x="218.7" y="89.4">R16</text>
<text x="206.4" y="93.1">C10</text>
<text x="229.3" y="94.7">R33</text>
<text x="238.1" y="91.2">R18</text>
<text x="255.8" y="93">R20</text>
<text x="294.6" y="93">R24</text>
<text x="88.2" y="98.4">100 OH</text>
<text x="102.3" y="98.3">R26</text>
<text x="119.9" y="98.3">R27</text>
<text x="137.6" y="98.3">R28</text>
<text x="155.2" y="98.3">R29</text>
<text x="171.1" y="100.1">C7</text>
<text x="187" y="101.9">C8</text>
<text x="206.4" y="96.3">100nF</text>
<text x="246.9" y="100">R34</text>
<text x="266.3" y="100">R35</text>
<text x="276.9" y="96.5">R22</text>
<text x="285.8" y="100">R36</text>
<text x="171.1" y="103.3">100nF</text>
<text x="187" y="105.1">100nF</text>
<text x="306.9" y="105.3">R37</text>
<text x="118.2" y="112.5">C3</text>
<text x="234.6" y="113.9">100nF</text>
<text x="234.6" y="110.7">C11</text>
<text x="98.8" y="117.8">C4</text>
<text x="118.2" y="115.7">100nF</text>
<text x="135.8" y="117.4">100nF</text>
<text x="135.8" y="114.2">C5</text>
<text x="151.7" y="117.4">100nF</text>
<text x="151.7" y="114.2">C6</text>
<text x="252.2" y="119.2">100nF</text>
<text x="252.2" y="116">C12</text>
<text x="273.4" y="117.4">100nF</text>
<text x="273.4" y="114.2">C13</text>
<text x="98.8" y="121">100nF</text>
<text x="291" y="124.5">100nF</text>
<text x="291" y="121.3">C14</text>
<text x="314" y="124.8">C15</text>
<text x="314" y="128">100nF</text>
<text x="265.3" y="172.3">U2</text>
<text x="265.3" y="175.6">LTC-6802-2</text>
<text x="215.2" y="209.5">C1</text>
<text x="222.3" y="209.5">C2</text>
<text x="197.6" y="212.9">R40R39</text>
<text x="215.2" y="212.6">1uF 1uF</text>
<text x="160.5" y="244.8">U6</text>
<text x="195.7" y="243">U5</text>
<text x="275.2" y="242.9">R38</text>
<text x="352.8" y="243">+DCOUT-1</text>
<text x="160.5" y="247.8">Connector_2.54_3_Pins</text>
<text x="195.7" y="246.1">Connector_2.54_3_Pins</text>
<text x="291.7" y="251.6">Si8441AA-C-IS1</text>
<text x="291.7" y="248.3">U3</text>
<text x="275.2" y="290.5">R25</text>
<text x="236.3" y="303">CS</text>
<text x="291" y="304.4">1uF</text>
<text x="291" y="301.2">C16</text>
<text x="326.3" y="301.3">+DCIN-</text>
<text x="254.7" y="316.6">EN</text>
</g>
<g font-size="3.2" fill="#00f">
<text x="228.6" y="33" transform="rotate(-90 228.6 33)">1</text>
<text x="232.1" y="33" transform="rotate(-90 232.1 33)">2</text>
<text x="235.7" y="33" transform="rotate(-90 235.7 33)">3</text>
<text x="239.2" y="33" transform="rotate(-90 239.2 33)">4</text>
<text x="242.7" y="33" transform="rotate(-90 242.7 33)">5</text>
<text x="246.2" y="33" transform="rotate(-90 246.2 33)">6</text>
<text x="249.8" y="33" transform="rotate(-90 249.8 33)">7</text>
<text x="253.3" y="33" transform="rotate(-90 253.3 33)">8</text>
<text x="256.8" y="33" transform="rotate(-90 256.8 33)">9</text>
<text x="260.3" y="33" transform="rotate(-90 260.3 33)">10</text>
<text x="263.9" y="33" transform="rotate(-90 263.9 33)">11</text>
<text x="267.4" y="33" transform="rotate(-90 267.4 33)">12</text>
<text x="270.9" y="33" transform="rotate(-90 270.9 33)">13</text>
<text x="274.5" y="33" transform="rotate(-90 274.5 33)">14</text>
<text x="278" y="33" transform="rotate(-90 278 33)">15</text>
<text x="251.9" y="230.9" transform="rotate(-90 251.9 230.9)">14</text>
<text x="255.4" y="230.9" transform="rotate(-90 255.4 230.9)">13</text>
<text x="258.9" y="230.9" transform="rotate(-90 258.9 230.9)">12</text>
<text x="262.5" y="230.9" transform="rotate(-90 262.5 230.9)">11</text>
<text x="269.5" y="230.9" transform="rotate(-90 269.5 230.9)">10</text>
<text x="253.3" y="238.3" transform="rotate(-90 253.3 238.3)">B1</text>
<text x="256.8" y="238.3" transform="rotate(-90 256.8 238.3)">B2</text>
<text x="260.3" y="238.3" transform="rotate(-90 260.3 238.3)">B3</text>
<text x="263.9" y="238.3" transform="rotate(-90 263.9 238.3)">B4</text>
<text x="270.9" y="240.5" transform="rotate(-90 270.9 240.5)">EN2</text>
<text x="196.6" y="251.7">3</text>
<text x="201.1" y="250.3">3</text>
<text x="161.3" y="253.5">3</text>
<text x="165.8" y="252.1">3</text>
<text x="201.1" y="257.4">2</text>
<text x="161.3" y="260.5">2</text>
<text x="165.8" y="259.1">2</text>
<text x="196.6" y="258.8">2</text>
<text x="253.3" y="260.2" transform="rotate(-90 253.3 260.2)">A1</text>
<text x="256.8" y="260.2" transform="rotate(-90 256.8 260.2)">A2</text>
<text x="260.3" y="260.2" transform="rotate(-90 260.3 260.2)">A3</text>
<text x="263.9" y="260.2" transform="rotate(-90 263.9 260.2)">A4</text>
<text x="270.9" y="260.2" transform="rotate(-90 270.9 260.2)">EN1</text>
<text x="161.3" y="267.6">1</text>
<text x="165.8" y="266.2">1</text>
<text x="196.6" y="265.8">1</text>
<text x="201.1" y="264.4">1</text>
<text x="251.9" y="265.4" transform="rotate(-90 251.9 265.4)">3</text>
<text x="255.4" y="265.4" transform="rotate(-90 255.4 265.4)">4</text>
<text x="258.9" y="265.4" transform="rotate(-90 258.9 265.4)">5</text>
<text x="262.5" y="265.4" transform="rotate(-90 262.5 265.4)">6</text>
<text x="269.5" y="265.4" transform="rotate(-90 269.5 265.4)">7</text>
<text x="233.6" y="311.7">1</text>
<text x="238.1" y="310.3">1</text>
<text x="250.1" y="315.9" transform="rotate(-90 250.1 315.9)">1</text>
<text x="251.5" y="320.4" transform="rotate(-90 251.5 320.4)">1</text>
</g>
<g font-size="3.2">
<text x="276.6" y="230.9" transform="rotate(-90 276.6 230.9)">2</text>
<text x="280.1" y="230.9" transform="rotate(-90 280.1 230.9)">8</text>
<text x="283.6" y="230.9" transform="rotate(-90 283.6 230.9)">9</text>
<text x="287.2" y="230.9" transform="rotate(-90 287.2 230.9)">15</text>
<text x="278" y="243.4" transform="rotate(-90 278 243.4)">GND1</text>
<text x="281.5" y="243.4" transform="rotate(-90 281.5 243.4)">GND1</text>
<text x="285" y="243.4" transform="rotate(-90 285 243.4)">GND2</text>
<text x="288.6" y="243.4" transform="rotate(-90 288.6 243.4)">GND2</text>
</g>
<g font-size="3.2" fill="#8d2323">
<text x="354.2" y="251.3" transform="rotate(-90 354.2 251.3)">1</text>
<text x="361.2" y="251.3" transform="rotate(-90 361.2 251.3)">2</text>
<text x="327.7" y="309.5" transform="rotate(-90 327.7 309.5)">1</text>
<text x="334.8" y="309.5" transform="rotate(-90 334.8 309.5)">2</text>
</g>
<g font-size="3.2" fill="#f00">
<text x="281.5" y="260.2" transform="rotate(-90 281.5 260.2)">VDD1</text>
<text x="288.6" y="260.2" transform="rotate(-90 288.6 260.2)">VDD2</text>
<text x="280.1" y="265.4" transform="rotate(-90 280.1 265.4)">1</text>
<text x="287.2" y="267.4" transform="rotate(-90 287.2 267.4)">16</text>
</g>
<g font-size="2.1" fill="#a54b4b">
<text x="186.3" y="155" transform="rotate(-90 186.3 155)">22</text>
<text x="189.8" y="155" transform="rotate(-90 189.8 155)">21</text>
<text x="193.3" y="155" transform="rotate(-90 193.3 155)">20</text>
<text x="196.9" y="155" transform="rotate(-90 196.9 155)">19</text>
<text x="200.4" y="155" transform="rotate(-90 200.4 155)">18</text>
<text x="203.9" y="155" transform="rotate(-90 203.9 155)">17</text>
<text x="207.4" y="155" transform="rotate(-90 207.4 155)">16</text>
<text x="211" y="155" transform="rotate(-90 211 155)">15</text>
<text x="214.5" y="155" transform="rotate(-90 214.5 155)">14</text>
<text x="218" y="155" transform="rotate(-90 218 155)">13</text>
<text x="221.6" y="155" transform="rotate(-90 221.6 155)">12</text>
<text x="225.1" y="155" transform="rotate(-90 225.1 155)">11</text>
<text x="228.6" y="155" transform="rotate(-90 228.6 155)">10</text>
<text x="232.1" y="155" transform="rotate(-90 232.1 155)">9</text>
<text x="235.7" y="155" transform="rotate(-90 235.7 155)">8</text>
<text x="239.2" y="155" transform="rotate(-90 239.2 155)">7</text>
<text x="242.7" y="155" transform="rotate(-90 242.7 155)">6</text>
<text x="246.2" y="155" transform="rotate(-90 246.2 155)">5</text>
<text x="249.8" y="155" transform="rotate(-90 249.8 155)">4</text>
<text x="253.3" y="155" transform="rotate(-90 253.3 155)">3</text>
<text x="256.8" y="155" transform="rotate(-90 256.8 155)">2</text>
<text x="260.4" y="155" transform="rotate(-90 260.4 155)">1</text>
<text x="188" y="163.3" transform="rotate(-90 188 163.3)">C2</text>
<text x="191.5" y="163.3" transform="rotate(-90 191.5 163.3)">S3</text>
<text x="195.1" y="163.3" transform="rotate(-90 195.1 163.3)">C3</text>
<text x="198.6" y="163.3" transform="rotate(-90 198.6 163.3)">S4</text>
<text x="202.1" y="163.3" transform="rotate(-90 202.1 163.3)">C4</text>
<text x="205.7" y="163.3" transform="rotate(-90 205.7 163.3)">S5</text>
<text x="209.2" y="163.3" transform="rotate(-90 209.2 163.3)">C5</text>
<text x="212.7" y="163.3" transform="rotate(-90 212.7 163.3)">S6</text>
<text x="216.2" y="163.3" transform="rotate(-90 216.2 163.3)">C6</text>
<text x="219.8" y="163.3" transform="rotate(-90 219.8 163.3)">S7</text>
<text x="223.3" y="163.3" transform="rotate(-90 223.3 163.3)">C7</text>
<text x="226.8" y="163.3" transform="rotate(-90 226.8 163.3)">S8</text>
<text x="230.3" y="163.3" transform="rotate(-90 230.3 163.3)">C8</text>
<text x="233.9" y="163.3" transform="rotate(-90 233.9 163.3)">S9</text>
<text x="237.4" y="163.3" transform="rotate(-90 237.4 163.3)">C9</text>
<text x="240.9" y="164.7" transform="rotate(-90 240.9 164.7)">S10</text>
<text x="244.5" y="164.7" transform="rotate(-90 244.5 164.7)">C10</text>
<text x="248" y="164.7" transform="rotate(-90 248 164.7)">S11</text>
<text x="251.5" y="164.7" transform="rotate(-90 251.5 164.7)">C11</text>
<text x="255" y="164.7" transform="rotate(-90 255 164.7)">S12</text>
<text x="258.6" y="164.7" transform="rotate(-90 258.6 164.7)">C12</text>
<text x="262.1" y="163.7" transform="rotate(-90 262.1 163.7)">V+</text>
<text x="188" y="181.9" transform="rotate(-90 188 181.9)">S2</text>
<text x="191.5" y="181.9" transform="rotate(-90 191.5 181.9)">C1</text>
<text x="195.1" y="181.9" transform="rotate(-90 195.1 181.9)">S1</text>
<text x="198.6" y="181.9" transform="rotate(-90 198.6 181.9)">V-</text>
<text x="202.1" y="181.9" transform="rotate(-90 202.1 181.9)">NC</text>
<text x="205.7" y="181.9" transform="rotate(-90 205.7 181.9)">VTEMP1</text>
<text x="209.2" y="181.9" transform="rotate(-90 209.2 181.9)">VTEMP2</text>
<text x="212.7" y="181.9" transform="rotate(-90 212.7 181.9)">VREF</text>
<text x="216.2" y="181.9" transform="rotate(-90 216.2 181.9)">VREG</text>
<text x="219.8" y="181.9" transform="rotate(-90 219.8 181.9)">TOS</text>
<text x="223.3" y="181.9" transform="rotate(-90 223.3 181.9)">MMB</text>
<text x="226.8" y="181.9" transform="rotate(-90 226.8 181.9)">WDTB</text>
<text x="230.3" y="181.9" transform="rotate(-90 230.3 181.9)">GPIO1</text>
<text x="233.9" y="181.9" transform="rotate(-90 233.9 181.9)">GPIO2</text>
<text x="237.4" y="181.9" transform="rotate(-90 237.4 181.9)">A0</text>
<text x="240.9" y="181.9" transform="rotate(-90 240.9 181.9)">A1</text>
<text x="244.5" y="181.9" transform="rotate(-90 244.5 181.9)">A2</text>
<text x="248" y="181.9" transform="rotate(-90 248 181.9)">A3</text>
<text x="251.5" y="181.9" transform="rotate(-90 251.5 181.9)">SCKI</text>
<text x="255" y="181.9" transform="rotate(-90 255 181.9)">SDI</text>
<text x="258.6" y="181.9" transform="rotate(-90 258.6 181.9)">SDO</text>
<text x="262.1" y="181.9" transform="rotate(-90 262.1 181.9)">CSBI</text>
<text x="186.3" y="190.2" transform="rotate(-90 186.3 190.2)">23</text>
<text x="189.8" y="190.2" transform="rotate(-90 189.8 190.2)">24</text>
<text x="193.3" y="190.2" transform="rotate(-90 193.3 190.2)">25</text>
<text x="196.9" y="190.2" transform="rotate(-90 196.9 190.2)">26</text>
<text x="200.4" y="190.2" transform="rotate(-90 200.4 190.2)">27</text>
<text x="203.9" y="190.2" transform="rotate(-90 203.9 190.2)">28</text>
<text x="207.4" y="190.2" transform="rotate(-90 207.4 190.2)">29</text>
<text x="211" y="190.2" transform="rotate(-90 211 190.2)">30</text>
<text x="214.5" y="190.2" transform="rotate(-90 214.5 190.2)">31</text>
<text x="218" y="190.2" transform="rotate(-90 218 190.2)">32</text>
<text x="221.6" y="190.2" transform="rotate(-90 221.6 190.2)">33</text>
<text x="225.1" y="190.2" transform="rotate(-90 225.1 190.2)">34</text>
<text x="228.6" y="190.2" transform="rotate(-90 228.6 190.2)">35</text>
<text x="232.1" y="190.2" transform="rotate(-90 232.1 190.2)">36</text>
<text x="235.7" y="190.2" transform="rotate(-90 235.7 190.2)">37</text>
<text x="239.2" y="190.2" transform="rotate(-90 239.2 190.2)">38</text>
<text x="242.7" y="190.2" transform="rotate(-90 242.7 190.2)">39</text>
<text x="246.2" y="190.2" transform="rotate(-90 246.2 190.2)">40</text>
<text x="249.8" y="190.2" transform="rotate(-90 249.8 190.2)">41</text>
<text x="253.3" y="190.2" transform="rotate(-90 253.3 190.2)">42</text>
<text x="256.8" y="190.2" transform="rotate(-90 256.8 190.2)">43</text>
<text x="260.4" y="190.2" transform="rotate(-90 260.4 190.2)">44</text>
</g>
</svg>
